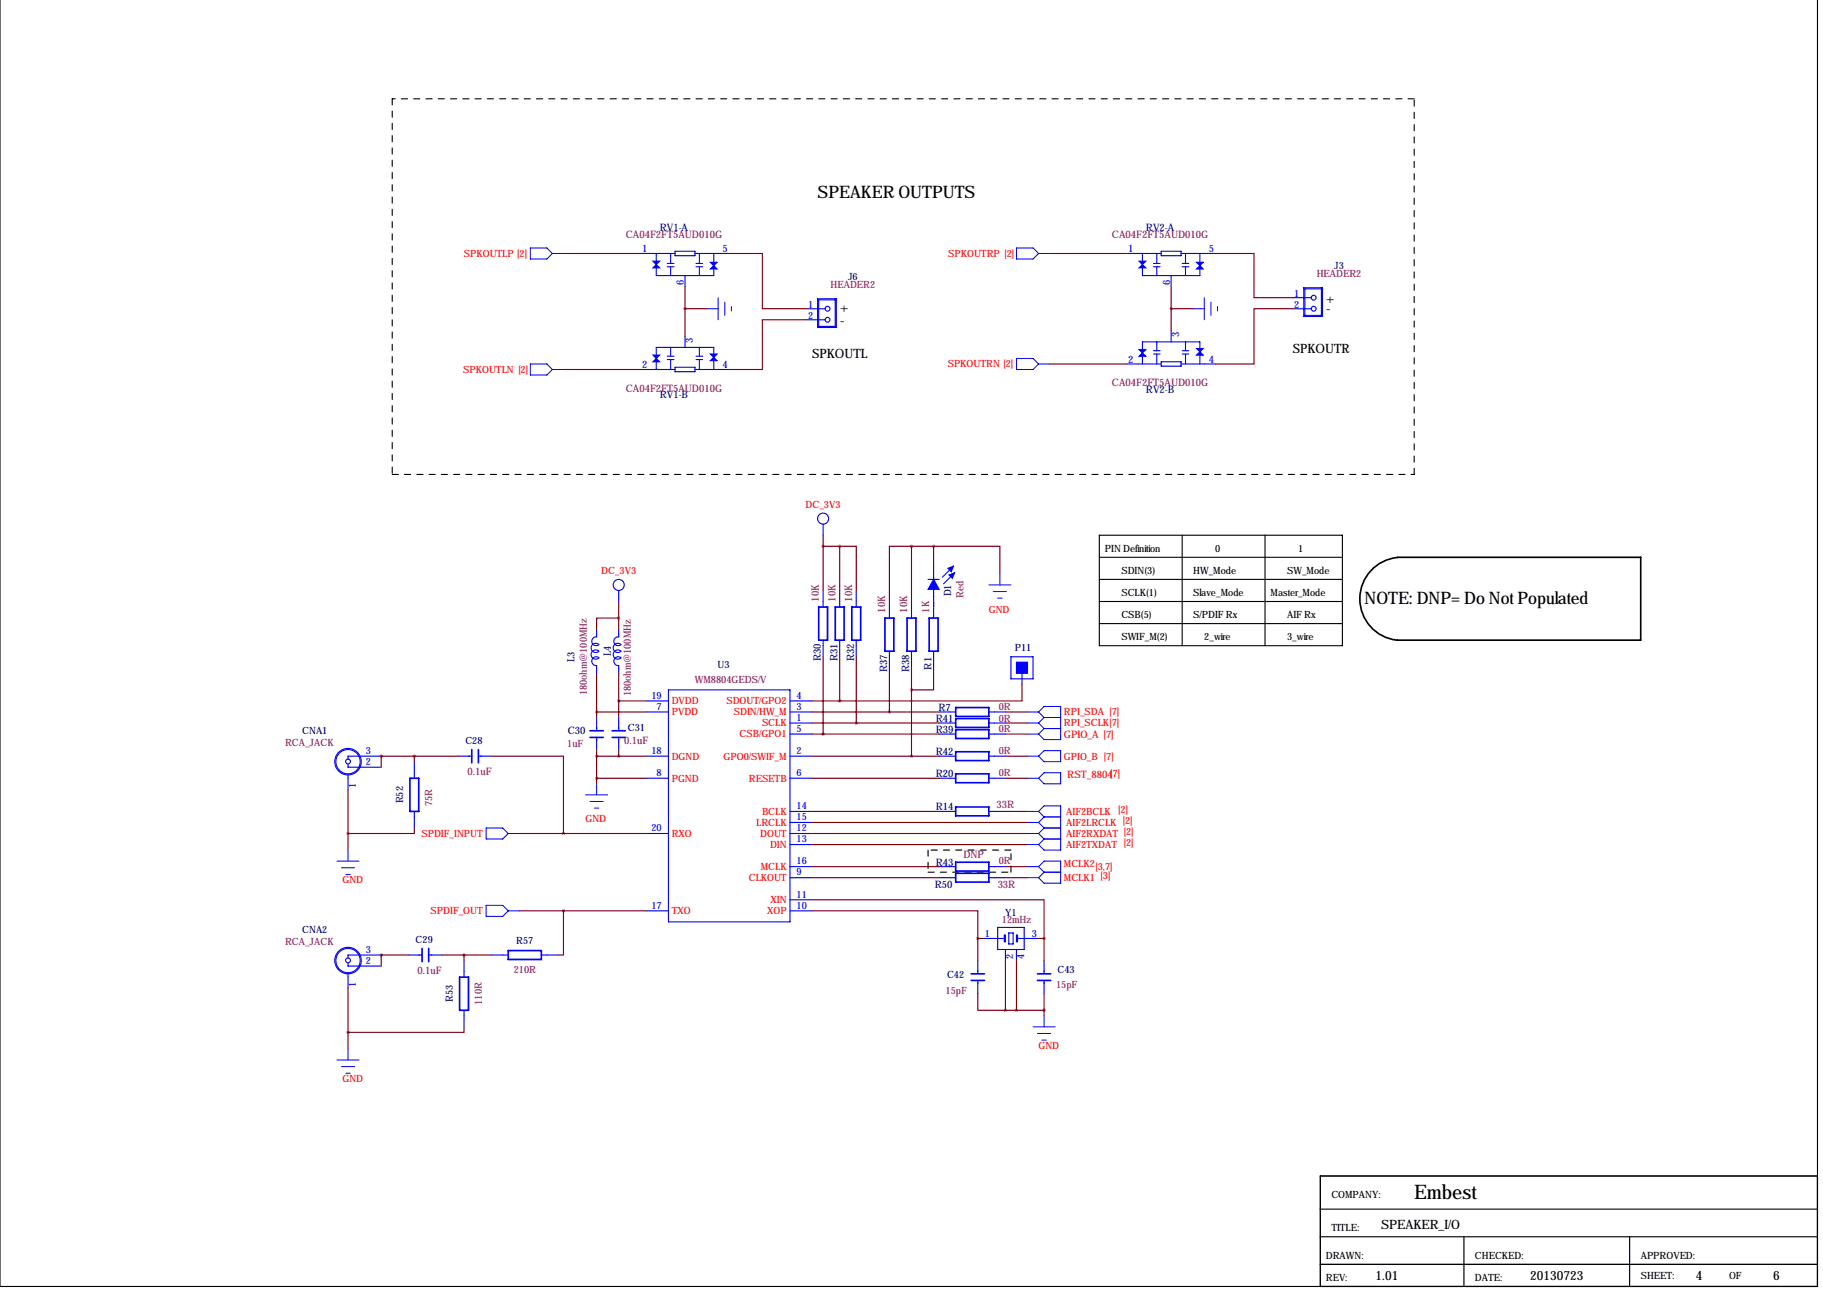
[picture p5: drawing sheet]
<svg xmlns="http://www.w3.org/2000/svg" width="419mm" height="297mm" viewBox="0 0 419 297" stroke-linecap="round" stroke-linejoin="round" font-family="sans-serif">
<path d="M90.2 22.7v86.4M325.1 22.7h-234.9M90.2 109.1h234.9M325.1 109.1v-86.4M213.4 195.4v5.1M232.4 195.4h-19M213.4 200.5h19M232.4 200.5v-5.1" fill="none" stroke="#000" stroke-width=".25" stroke-dasharray="1.4 1.4"/>
<g fill="none" stroke="#000" stroke-width=".25">
<path d="M417.8 -.1v295.9h-417.8v-295.9M252.7 138.3h55.9M252.7 133.2h55.9M252.7 128.1h55.9M252.7 123h55.9v25.4h-55.9zM271.8 123v25.4M290.8 123v25.4M252.7 143.4h55.9M303.5 278h114.3M417.8 270.4h-114.3v25.4M303.5 284.3h114.3M303.5 290.7h114.3"/>
<path d="M336.5 284.3v11.5M374.6 284.3v11.5"/>
</g>
<path d="M321.3 128.2a9.6 9.6 0 0 0-8.7 9.4 9.6 9.6 0 0 0 8.6 9.6M321.3 128.1h55.9v19.1h-55.9" fill="none" stroke="#000" stroke-width=".38"/>
<g fill="none" stroke="#00f" stroke-width=".25">
<path d="M147.3 58.3h7.9M150.9 58.3v5.1h13.2v-5.1M154.2 58.3v2.3M155.2 57.8h4.6v1h-4.6zM159.8 58.3h7.8M160.8 58.3v2.3M259.1 58.3h7.9M262.6 58.3v5.1h13.2v-5.1M265.9 58.3v2.3M267 57.8h4.5v1h-4.5zM271.5 58.3h7.9M272.5 58.3v2.3"/>
<path d="M153.4 61.3h1.5M153.4 60.6h1.5M154.2 61.3v2.1M154.2 79.9v2M157.5 63.4v2.5M157.5 77.3v2.6M160 61.3h1.5M160 60.6h1.5M160.8 61.3v2.1M160.8 79.9v2M185.4 71h4.3M185.4 73.5h4.3"/>
<path d="M188 68.7h4.3v6.6h-4.3zM188.2 68.9h3.8v6.1h-3.8zM265.2 61.3h1.5M265.2 60.6h1.5M265.9 61.3v2.1M265.9 78.6v2M269.2 63.4v2.5M269.2 76.1v2.5M271.8 61.3h1.5M271.8 60.6h1.5M272.5 61.3v2.1M272.5 78.6v2"/>
<path d="M297.2 71h4.3M297.2 68.4h4.3M299.7 66.2h4.3v6.6h-4.3zM300 66.4h3.8v6.1h-3.8zM147.3 84.9h7.9M150.9 84.9v-5h13.2v5M153.4 81.9h1.5M153.4 82.7h1.5M154.2 82.7v2.2M155.2 84.4h4.6v1.1h-4.6zM159.8 84.9h7.8M160 81.9h1.5"/>
<path d="M160 82.7h1.5M160.8 82.7v2.2M259.1 83.7h7.9M262.6 83.7v-5.1h13.2v5.1M265.2 80.6h1.5M265.2 81.4h1.5M265.9 81.4v2.3M267 83.2h4.5v1h-4.5zM271.5 83.7h7.9M271.8 80.6h1.5M271.8 81.4h1.5M272.5 81.4v2.3"/>
<path d="M142.2 135.7v2.6M189.2 120.5v2.5M189.2 135.7v3.9M193 135.7v3.9M196.8 135.7v3.9M204.5 138.3v3.8M209.5 138.3v3.8M213.4 133.2h2.5M214.6 129.4v12.7M219.2 130.2l-2.5 2.5M219.5 131.7l-2.6 2.5M137.2 144.6v1.8"/>
<path d="M137.2 153v1.8M137.2 146.4a1.02 1.02 0 0 0-1.1 1.3 1.02 1.02 0 0 0 1.6 .5M137.7 148.2a1.06 1.06 0 0 0-1.5 0 1.06 1.06 0 0 0 0 1.5 1.06 1.06 0 0 0 1.5 0 1.07 1.07 0 0 0-1.5 0 1.07 1.07 0 0 0 0 1.5 1.07 1.07 0 0 0 1.5 .1M137.7 151.2a1.02 1.02 0 0 0-1.6 .5 1.02 1.02 0 0 0 1.1 1.3M142.2 144.6v1.8a1.02 1.02 0 0 0-1 1.3 1.02 1.02 0 0 0 1.6 .5M142.8 148.2a1.06 1.06 0 0 0-1.5 0 1.06 1.06 0 0 0 0 1.5 1.06 1.06 0 0 0 1.5 0 1.07 1.07 0 0 0-1.5 0 1.07 1.07 0 0 0 0 1.5 1.07 1.07 0 0 0 1.5 .1M142.8 151.2a1.02 1.02 0 0 0-1.6 .5 1.02 1.02 0 0 0 1 1.3v1.8M153.7 158.6h27.9v53.3h-27.9zM189.2 147.2v3.8M193 147.2v3.8M196.8 147.2v3.8M204.5 149.7v3.8"/>
<path d="M209.5 149.7v3.8M214.6 149.7v3.8M232.4 151h5.1v5.1h-5.1zM234.9 154.8v2.5M80 175.6v.8h7.6M80 177.9v3.6M87.6 173.8h-7.6v.8M95.2 175.1v3.8M105.4 173.8h3.1M110 173.8h3M137.2 165v3M137.2 169.5v3.1"/>
<path d="M142.2 165v3M142.2 169.5v3.1M148.6 173.8h5.1M148.6 161.1h5.1M148.6 163.7h5.1M148.6 178.9h5.1M181.6 173.8h5.1M181.6 161.1h5.1M181.6 163.7h5.1M181.6 178.9h5.1M181.6 166.2h5.1M181.6 168.8h5.1"/>
<path d="M215.9 173.8h3.8M215.9 163.7h3.8M215.9 178.9h3.8M215.9 166.2h3.8M215.9 168.8h3.8M227.3 173.8h3.8M227.3 163.7h3.8M227.3 178.9h3.8M227.3 166.2h3.8M227.3 168.8h3.8M95.2 186.5v3.9M148.6 191.6h5.1"/>
<path d="M181.6 191.6h5.1M181.6 186.5h5.1M181.6 189.1h5.1M181.6 194.2h5.1M181.6 199.2h5.1M215.9 186.5h3.8M215.9 199.2h3.8M227.3 186.5h3.8M227.3 199.2h3.8M87.6 219.6h-7.6v.7M94 219.6h3M98.6 219.6h3"/>
<path d="M113 219.6h3.8M124.5 219.6h3.8M148.6 209.4h5.1M181.6 209.4h5.1M181.6 201.8h5.1M181.6 206.9h5.1M215.9 201.8h3.8M226.1 215.8h4.8M227.3 201.8h3.8M229.4 213.2h6.1v5.1h-6.1zM231.1 218.3v2.5M231.9 214.5h1v2.5h-1z"/>
<path d="M233.7 218.3v2.5M233.9 215.8h4.9M80 221.3v.8h7.6M80 223.6v3.6M106.7 220.8v3.8M106.7 232.3v3.8M224.8 220.8v3.1M224.8 225.4v3.1M240 220.8v3.1M240 225.4v3.1"/>
<circle cx="190.2" cy="73.5" r=".56"/>
<circle cx="190.2" cy="71" r=".56"/>
<circle cx="302" cy="68.4" r=".56"/>
<circle cx="302" cy="71" r=".56"/>
<circle cx="189.2" cy="119.2" r="1.27"/>
<circle cx="142.2" cy="134.5" r="1.27"/>
<circle cx="80" cy="175.1" r="2.79"/>
<circle cx="80" cy="175.1" r=".56"/>
<circle cx="80" cy="175.1" r="3"/>
<circle cx="80" cy="220.8" r="2.79"/>
<circle cx="80" cy="220.8" r=".56"/>
<circle cx="80" cy="220.8" r="3"/>
</g>
<g fill="#00f" stroke="#00f" stroke-width=".25">
<path d="M214.6 133.2v2.3h-1.2z"/>
<path d="M214.6 133.2l1.3 2.3h-1.3z"/>
<path d="M218.2 132.2l1.3-.5-.6 1.3z"/>
<path d="M217.9 130.7l1.3-.5-.5 1.2z"/>
<path d="M230.9 215h.2v1.5h-.2z"/>
<path d="M233.7 215h.2v1.5h-.2z"/>
<path d="M233.7 152.3h2.5v2.5h-2.5z"/>
<path d="M150.1 60.1h1.5l-.7 .7z"/>
<path d="M150.1 61.6l.8-.8 .7 .8z"/>
<path d="M163.3 60.3h1.5l-.7 .8z"/>
<path d="M164.1 61.1l.7 .7h-1.5z"/>
<path d="M150.9 82.4l.7 .8h-1.5z"/>
<path d="M150.1 81.6h1.5l-.7 .8z"/>
<path d="M163.3 82.9l.8-.7 .7 .7z"/>
<path d="M163.3 81.4h1.5l-.7 .8z"/>
<path d="M261.9 60.1h1.5l-.8 .7z"/>
<path d="M261.9 61.6l.7-.8 .8 .8z"/>
<path d="M275.1 60.3h1.5l-.8 .8z"/>
<path d="M275.8 61.1l.8 .7h-1.5z"/>
<path d="M261.9 81.9l.7-.8 .8 .8z"/>
<path d="M261.9 80.4h1.5l-.8 .7z"/>
<path d="M275.1 81.6l.7-.7 .8 .7z"/>
<path d="M275.1 80.1h1.5l-.8 .8z"/>
</g>
<g fill="none" stroke="#00f" stroke-width=".38">
<path d="M188.2 139.6h2v7.6h-2zM192 139.6h2.1v7.6h-2.1zM195.8 139.6h2.1v7.6h-2.1zM203.5 142.1h2v7.6h-2zM208.5 142.1h2.1v7.6h-2.1zM213.6 142.1h2v7.6h-2zM94.2 178.9h2.1v7.6h-2.1zM108.5 172.3v3.1M110 172.3v3.1M135.6 169.5h3.1M135.6 168h3.1M140.7 169.5h3.1"/>
<path d="M140.7 168h3.1M219.7 165.2h7.6v2h-7.6zM219.7 162.7h7.6v2h-7.6zM219.7 167.8h7.6v2h-7.6zM219.7 172.8h7.6v2.1h-7.6zM219.7 177.9h7.6v2h-7.6zM219.7 185.5h7.6v2.1h-7.6zM219.7 198.2h7.6v2.1h-7.6zM97 218v3.1M98.6 218v3.1M116.8 218.6h7.7v2h-7.7zM219.7 200.8h7.6v2h-7.6z"/>
<path d="M105.7 224.6h2v7.7h-2zM223.3 225.4h3M223.3 223.9h3M238.5 225.4h3.1M238.5 223.9h3.1"/>
</g>
<g fill="none" stroke="#00f" stroke-width=".23">
<path d="M121.9 57h3.8l1.3 1.3-1.3 1.2h-3.8zM127 58.3h2.5M233.7 57h3.8l1.3 1.3-1.3 1.2h-3.8zM238.8 58.3h2.5M162.6 71h2.5M165.1 68.4v5.1M166.6 69.5v3M168.1 70.5v1M274.3 71h2.6M276.9 68.4v5.1M278.4 69.5v3M279.9 70.5v1"/>
<path d="M121.9 83.7h3.8l1.3 1.2-1.3 1.3h-3.8zM127 84.9h2.5M233.7 82.4h3.8l1.3 1.3-1.3 1.2h-3.8zM238.8 83.7h2.5M227.3 134.5h5.1M228.3 136h3.1M229.4 137.5h1M229.9 131.9v2.6M236.2 166.2h2.6M236.2 163.7h2.6M236.2 173.8h2.6M236.2 168.8h2.6"/>
<path d="M236.2 178.9h2.6M238.8 163.7l1.2-1.3h3.8v7.6h-3.8l-1.2-1.2M238.8 173.8l1.2-1.2h3.8v2.5h-3.8zM238.8 178.9l1.2-1.2h3.8v2.5h-3.8zM238.8 166.2l1.2 1.3M238.8 163.7l1.2 1.3M240 167.5h3.8M240 165h3.8M240 165l-1.2 1.2M240 167.5l-1.2 1.3M77.5 198h5M78.5 199.5h3"/>
<path d="M80 195.4v2.6M111.8 190.4h3.8l1.2 1.2-1.2 1.3h-3.8zM116.8 191.6h2.6M134.6 182.7h5.1M135.6 184.3h3.1M136.7 185.8h1M137.2 180.2v2.5M236.2 186.5h2.6M236.2 189.1h2.6M236.2 191.6h2.6M236.2 194.2h2.6M236.2 199.2h2.6"/>
<path d="M238.8 186.5l1.2 1.3M238.8 186.5l1.2-1.2h3.8v10.1h-3.8l-1.2-1.2M238.8 199.2l1.2-1.2h3.8v5.1h-3.8l-1.2-1.3M238.8 189.1l1.2 1.3M238.8 191.6l1.2 1.3M238.8 199.2l1.2 1.3M240 187.8h3.8M240 190.4h3.8M240 187.8l-1.2 1.3M240 192.9h3.8M240 190.4l-1.2 1.2M240 192.9l-1.2 1.3"/>
<path d="M79.5 201h1M111.8 208.1h3.8l1.2 1.3-1.2 1.3h-3.8zM116.8 209.4h2.6M236.2 201.8h2.6M240 200.5h3.8M240 200.5l-1.2 1.3M237.5 236.1h5.1M238.5 237.6h3.1M239.5 239.1h1M240 233.5v2.6M77.5 243.7h5M78.5 245.2h3"/>
<path d="M79.5 246.7h1M80 241.2v2.5"/>
</g>
<g fill="none" stroke="#800000" stroke-width=".25">
<path d="M129.5 58.3h17.8M167.6 58.3h7.7v12.7h10.1M241.3 58.3h17.8M279.4 58.3h8.9v10.1h8.9M157.5 65.9v11.4M157.5 71h5.1M185.4 73.5h-10.1v11.4h-7.7M269.2 71h5.1M269.2 65.9v10.2M297.2 71h-8.9v12.7h-8.9M129.5 84.9h17.8M241.3 83.7h17.8"/>
<path d="M142.2 138.3v6.3M189.2 125.6h3.8M189.2 123v12.7M193 125.6h3.8v10.1M193 125.6v10.1M209.5 125.6h-5v12.7M209.5 125.6v12.7M209.5 125.6h5.1M214.6 125.6h15.3v6.3M214.6 125.6v3.8M214.6 138.3v1.3M137.2 154.8v10.2"/>
<path d="M142.2 142.1h-5v2.5M142.2 154.8v10.2M189.2 151v17.8M193 151v10.1M196.8 151v15.2M204.5 153.5v10.2M209.5 153.5v20.3M214.6 153.5v5.1h-5.1M234.9 157.3v3.8h-41.9M87.6 173.8h.1M87.6 173.8h17.8M87.6 173.8v2.6"/>
<path d="M95.2 173.8v1.3M113 173.8h16.5v17.8M137.2 178.9h11.4M137.2 172.6v7.6M137.2 173.8h11.4M137.2 163.7h11.4M142.2 161.1h6.4M142.2 172.6v1.2M186.7 161.1h6.3M186.7 178.9h29.2M186.7 173.8h29.2M186.7 166.2h29.2"/>
<path d="M186.7 163.7h29.2M186.7 168.8h29.2M231.1 178.9h5.1M231.1 173.8h5.1M231.1 166.2h5.1M231.1 163.7h5.1M231.1 168.8h5.1M80 181.5v13.9M95.2 190.4v1.2h-15.2M119.4 191.6h29.2M186.7 191.6h49.5M186.7 194.2h49.5"/>
<path d="M186.7 186.5h29.2M186.7 189.1h49.5M186.7 199.2h29.2M231.1 186.5h5.1M231.1 199.2h5.1M87.6 219.6h.1M87.6 219.6v2.5M87.6 219.6h6.4M101.6 219.6h11.4M106.7 219.6v1.2M119.4 209.4h29.2M129.5 209.4v10.2h-1.2"/>
<path d="M186.7 206.9h53.3v8.9M186.7 209.4h38.1v6.4M186.7 201.8h29.2M224.8 215.8h1.3M224.8 215.8v5M231.1 201.8h5.1M238.8 215.8h1.2M240 215.8v5M80 227.2v14M106.7 236.1v1.2h-26.7M224.8 228.5v3.8h6.3M231.1 232.3h8.9"/>
<path d="M231.1 220.8v11.5M233.7 220.8v11.5M240 228.5v5"/>
</g>
<path d="M129.5 191.6a.05 .05 0 0 0 .1 0 .05 .05 0 0 0-.1 0zM129.5 209.4a.05 .05 0 0 0 .1 0 .05 .05 0 0 0-.1 0zM269.2 71a.05 .05 0 0 0 .1 0 .05 .05 0 0 0-.1 0zM193 161.1a.05 .05 0 0 0 .1 0 .05 .05 0 0 0-.1 0zM209.5 173.8a.05 .05 0 0 0 .1 0 .05 .05 0 0 0-.1 0zM196.8 166.2a.05 .05 0 0 0 .1 0 .05 .05 0 0 0-.1 0zM189.2 168.8a.05 .05 0 0 0 .1 0 .05 .05 0 0 0-.1 0zM137.1 163.7a.05 .05 0 0 0 .1 0 .05 .05 0 0 0-.1 0zM142.2 161.1a.05 .05 0 0 0 .1 0 .05 .05 0 0 0-.1 0zM142.2 173.8a.05 .05 0 0 0 .1 0 .05 .05 0 0 0-.1 0zM137.1 173.8a.05 .05 0 0 0 .1 0 .05 .05 0 0 0-.1 0zM209.5 125.6a.05 .05 0 0 0 .1 0 .05 .05 0 0 0-.1 0zM209.5 158.6a.05 .05 0 0 0 .1 0 .05 .05 0 0 0-.1 0zM204.4 163.7a.05 .05 0 0 0 .1 0 .05 .05 0 0 0-.1 0zM193 125.6a.05 .05 0 0 0 .1 0 .05 .05 0 0 0-.1 0zM142.2 142.1a.05 .05 0 0 0 .1 0 .05 .05 0 0 0-.1 0zM189.2 125.6a.05 .05 0 0 0 .1 0 .05 .05 0 0 0-.1 0zM137.1 178.9a.05 .05 0 0 0 .1 0 .05 .05 0 0 0-.1 0zM240 232.3a.05 .05 0 0 0 .1 0 .05 .05 0 0 0-.1 0zM214.6 125.6a.05 .05 0 0 0 .1 0 .05 .05 0 0 0-.1 0zM240 215.8a.05 .05 0 0 0 .1 0 .05 .05 0 0 0-.1 0zM231.1 232.3a.05 .05 0 0 0 .1 0 .05 .05 0 0 0-.1 0zM87.6 219.6a.05 .05 0 0 0 .1 0 .05 .05 0 0 0-.1 0zM95.2 173.8a.05 .05 0 0 0 .1 0 .05 .05 0 0 0-.1 0zM87.6 173.8a.05 .05 0 0 0 .1 0 .05 .05 0 0 0-.1 0z" fill="#800000" stroke="#800000" stroke-width=".63"/>
<text font-size="4.6" x="325.1" y="275.7">Embest</text>
<g font-size="4">
<text x="188" y="45.6">SPEAKER OUTPUTS</text>
<text x="313.7" y="138.8">NOTE: DNP= Do Not Populated</text>
</g>
<g font-size="3">
<text x="193" y="71.7">+</text>
<text x="304.8" y="69.7">+</text>
<text x="304.8" y="72">-</text>
<text x="193" y="74.8">-</text>
<text x="186.7" y="82.4">SPKOUTL</text>
<text x="297.2" y="81.1">SPKOUTR</text>
<text x="317.5" y="282.5">SPEAKER_I/O</text>
<text x="316.2" y="294.2">1.01</text>
<text x="351.8" y="294.2">20130723</text>
<text x="389.9" y="294.2">4</text>
<text x="407.7" y="294.2">6</text>
</g>
<g font-size="2.4" fill="#000080">
<text x="151.7" y="53.2">RV1-A</text>
<text x="263.4" y="53.2">RV2-A</text>
<text x="151.7" y="91.6">RV1-B</text>
<text x="263.4" y="90.3">RV2-B</text>
<text x="188.7" y="152" transform="rotate(-90 188.7 152)">R30</text>
<text x="192.5" y="152" transform="rotate(-90 192.5 152)">R31</text>
<text x="196.3" y="152" transform="rotate(-90 196.3 152)">R32</text>
<text x="204" y="154.6" transform="rotate(-90 204 154.6)">R37</text>
<text x="209" y="154.6" transform="rotate(-90 209 154.6)">R38</text>
<text x="214.1" y="153.9" transform="rotate(-90 214.1 153.9)">R1</text>
<text x="215.1" y="166">R41</text>
<text x="215.7" y="163.4">R7</text>
<text x="130.5" y="168.8">C30</text>
<text x="215.1" y="168.5">R39</text>
<text x="215.1" y="173.6">R42</text>
<text x="215.1" y="178.7">R20</text>
<text x="215.1" y="186.3">R14</text>
<text x="215.1" y="199">R43</text>
<text x="214.9" y="204.1">R50</text>
</g>
<g font-size="2.4" fill="#800080">
<text x="143.9" y="54.8">CA04F2FT5AUD010G</text>
<text x="255.6" y="54.8">CA04F2FT5AUD010G</text>
<text x="255.6" y="88.8">CA04F2FT5AUD010G</text>
<text x="143.9" y="90">CA04F2FT5AUD010G</text>
<text x="188.3" y="138.3" transform="rotate(-90 188.3 138.3)">10K</text>
<text x="192.1" y="138.3" transform="rotate(-90 192.1 138.3)">10K</text>
<text x="195.9" y="138.3" transform="rotate(-90 195.9 138.3)">10K</text>
<text x="203.5" y="140.8" transform="rotate(-90 203.5 140.8)">10K</text>
<text x="208.6" y="140.8" transform="rotate(-90 208.6 140.8)">10K</text>
<text x="143.5" y="171.1">0.1uF</text>
<text x="107.4" y="178.2">0.1uF</text>
<text x="229.1" y="185.8">33R</text>
<text x="221.5" y="197.3">DNP</text>
<text x="229.4" y="204.1">33R</text>
<text x="96" y="223.9">0.1uF</text>
</g>
<g font-size="2.4" fill="#00f">
<text x="147.6" y="58">1</text>
<text x="166.1" y="58">5</text>
<text x="259.4" y="58">1</text>
<text x="277.9" y="58">5</text>
<text x="157.2" y="65.6" transform="rotate(-90 157.2 65.6)">6</text>
<text x="269" y="65.6" transform="rotate(-90 269 65.6)">6</text>
<text x="271.1" y="77.6" transform="rotate(-90 271.1 77.6)">3</text>
<text x="159.3" y="78.9" transform="rotate(-90 159.3 78.9)">3</text>
<text x="259.4" y="83.4">2</text>
<text x="277.9" y="83.4">4</text>
<text x="147.6" y="84.7">2</text>
<text x="166.1" y="84.7">4</text>
</g>
<g font-size="2.4" fill="#f00">
<text x="244.6" y="169.8">GPIO_A [7]</text>
<text x="245.4" y="178.9">RST_8804[7]</text>
</g>
<g font-size="2.3" fill="#f00">
<text x="106.6" y="59">SPKOUTLP [2]</text>
<text x="218" y="59">SPKOUTRP [2]</text>
<text x="106.5" y="85.7">SPKOUTLN [2]</text>
<text x="217.9" y="84.4">SPKOUTRN [2]</text>
<text x="185.2" y="116.7">DC_3V3</text>
<text x="138.2" y="131.9">DC_3V3</text>
<text x="227.3" y="140.8">GND</text>
<text x="154.4" y="161.9">DVDD</text>
<text x="167" y="161.9">SDOUT/GPO2</text>
<text x="154.4" y="164.5">PVDD</text>
<text x="168.7" y="164.5">SDIN/HW_M</text>
<text x="175.2" y="167">SCLK</text>
<text x="244.6" y="167">RPI_SCLK[7]</text>
<text x="244.6" y="164.5">RPI_SDA [7]</text>
<text x="170" y="169.5">CSB/GPO1</text>
<text x="154.4" y="174.6">DGND</text>
<text x="154.4" y="179.7">PGND</text>
<text x="166.4" y="174.6">GPO0/SWIF_M</text>
<text x="172.2" y="179.7">RESETB</text>
<text x="244.6" y="174.6">GPIO_B [7]</text>
<text x="134.6" y="189.1">GND</text>
<text x="173.9" y="189.9">LRCLK</text>
<text x="175.2" y="187.3">BCLK</text>
<text x="245.1" y="187.3">AIF2BCLK [2]</text>
<text x="245.1" y="189.9">AIF2LRCLK [2]</text>
<text x="96.9" y="192.4">SPDIF_INPUT</text>
<text x="154.4" y="192.4">RXO</text>
<text x="174.8" y="192.4">DOUT</text>
<text x="177" y="194.9">DIN</text>
<text x="245.1" y="192.4">AIF2RXDAT [2]</text>
<text x="245.1" y="194.9">AIF2TXDAT [2]</text>
<text x="78.7" y="203.1">GND</text>
<text x="172.1" y="202.6">CLKOUT</text>
<text x="174.9" y="200">MCLK</text>
<text x="244.6" y="202.6">MCLK1 [3]</text>
<text x="244.6" y="199.2">MCLK2</text>
<text x="251.8" y="200">[3,7]</text>
<text x="177.2" y="207.6">XIN</text>
<text x="99" y="210.2">SPDIF_OUT</text>
<text x="154.4" y="210.2">TXO</text>
<text x="176.4" y="210.2">XOP</text>
<text x="238.8" y="241.2">GND</text>
<text x="78.7" y="248.8">GND</text>
</g>
<g font-size="2.3" fill="#000080">
<text x="195" y="64.4">J6</text>
<text x="306.7" y="61.8">J3</text>
<text x="218.7" y="137.1" transform="rotate(-90 218.7 137.1)">D1</text>
<text x="233.3" y="149.7">P11</text>
<text x="132.1" y="152.2" transform="rotate(-90 132.1 152.2)">L3</text>
<text x="140.5" y="150.9" transform="rotate(-90 140.5 150.9)">L4</text>
<text x="165" y="153.5">U3</text>
<text x="69.5" y="168.8">CNA1</text>
<text x="107" y="171.1">C28</text>
<text x="144.3" y="168">C31</text>
<text x="92.7" y="184.7" transform="rotate(-90 92.7 184.7)">R52</text>
<text x="69.5" y="214.5">CNA2</text>
<text x="231.1" y="210.7">Y1</text>
<text x="95.6" y="216.8">C29</text>
<text x="118.7" y="217">R57</text>
<text x="217.7" y="224.9">C42</text>
<text x="243.1" y="223.6">C43</text>
<text x="104.1" y="230.4" transform="rotate(-90 104.1 230.4)">R53</text>
</g>
<g font-size="2.3" fill="#800080">
<text x="302.7" y="63.6">HEADER2</text>
<text x="190.9" y="66.2">HEADER2</text>
<text x="221.5" y="137.5" transform="rotate(-90 221.5 137.5)">Red</text>
<text x="213.6" y="140.8" transform="rotate(-90 213.6 140.8)">1K</text>
<text x="134.9" y="159.8" transform="rotate(-90 134.9 159.8)">180ohm@100MHz</text>
<text x="145" y="160.1" transform="rotate(-90 145 160.1)">180ohm@100MHz</text>
<text x="159.8" y="157.1">WM8804GEDS/V</text>
<text x="229.6" y="166">0R</text>
<text x="229.6" y="163.2">0R</text>
<text x="65.5" y="171.6">RCA_JACK</text>
<text x="130.4" y="171.8">1uF</text>
<text x="229.6" y="168.3">0R</text>
<text x="229.6" y="173.4">0R</text>
<text x="229.6" y="178.4">0R</text>
<text x="99.3" y="185.3" transform="rotate(-90 99.3 185.3)">75R</text>
<text x="229.6" y="198.8">0R</text>
<text x="230.3" y="212.2">12mHz</text>
<text x="65.5" y="217.3">RCA_JACK</text>
<text x="118.1" y="223.6">210R</text>
<text x="242.8" y="227.2">15pF</text>
<text x="110.8" y="231" transform="rotate(-90 110.8 231)">110R</text>
<text x="217.4" y="228.5">15pF</text>
</g>
<g font-size="2.3" fill="#00f">
<text x="185.8" y="70.7">1</text>
<text x="297.5" y="68.2">1</text>
<text x="297.5" y="70.7">2</text>
<text x="185.8" y="73.3">2</text>
<text x="149.8" y="160.6">19</text>
<text x="183.1" y="160.6">4</text>
<text x="151" y="163.2">7</text>
<text x="183.1" y="163.2">3</text>
<text x="183.1" y="165.7">1</text>
<text x="84.1" y="173.3">3</text>
<text x="149.8" y="173.3">18</text>
<text x="183.1" y="168.3">5</text>
<text x="183.1" y="173.3">2</text>
<text x="84.1" y="175.9">2</text>
<text x="151" y="178.4">8</text>
<text x="183.1" y="178.4">6</text>
<text x="81.8" y="181.1" transform="rotate(-90 81.8 181.1)">1</text>
<text x="149.8" y="191.1">20</text>
<text x="183.1" y="186">14</text>
<text x="183.1" y="188.6">15</text>
<text x="183.1" y="191.1">12</text>
<text x="183.1" y="193.7">13</text>
<text x="183.1" y="198.7">16</text>
<text x="183.1" y="201.3">9</text>
<text x="149.8" y="208.9">17</text>
<text x="183.1" y="206.4">11</text>
<text x="183.1" y="208.9">10</text>
<text x="226.4" y="215.5">1</text>
<text x="237.2" y="215.5">3</text>
<text x="84.1" y="221.6">2</text>
<text x="84.1" y="219.1">3</text>
<text x="232.9" y="220.5" transform="rotate(-90 232.9 220.5)">2</text>
<text x="235.5" y="220.5" transform="rotate(-90 235.5 220.5)">4</text>
<text x="81.8" y="226.9" transform="rotate(-90 81.8 226.9)">1</text>
</g>
<g font-size="2.3">
<text x="254" y="126.9">PIN Definition</text>
<text x="257.8" y="131.9">SDIN(3)</text>
<text x="274.3" y="131.9">HW_Mode</text>
<text x="279.4" y="126.9">0</text>
<text x="295.9" y="131.9">SW_Mode</text>
<text x="298.4" y="126.9">1</text>
<text x="257.8" y="137">SCLK(1)</text>
<text x="274.3" y="137">Slave_Mode</text>
<text x="292.1" y="137">Master_Mode</text>
<text x="257.8" y="142.1">CSB(5)</text>
<text x="274.3" y="142.1">S/PDIF Rx</text>
<text x="295.9" y="142.1">AIF Rx</text>
<text x="257.8" y="147.2">SWIF_M(2)</text>
<text x="276.9" y="147.2">2_wire</text>
<text x="295.9" y="147.2">3_wire</text>
<text x="306.1" y="275.4">COMPANY:</text>
<text x="306.1" y="283.1">TITLE:</text>
<text x="304.8" y="289.4">DRAWN:</text>
<text x="339.1" y="289.4">CHECKED:</text>
<text x="377.2" y="289.4">APPROVED:</text>
<text x="377.2" y="294">SHEET:</text>
<text x="397.5" y="294">OF</text>
<text x="304.8" y="294.5">REV:</text>
<text x="339.1" y="294.5">DATE:</text>
</g>
</svg>
